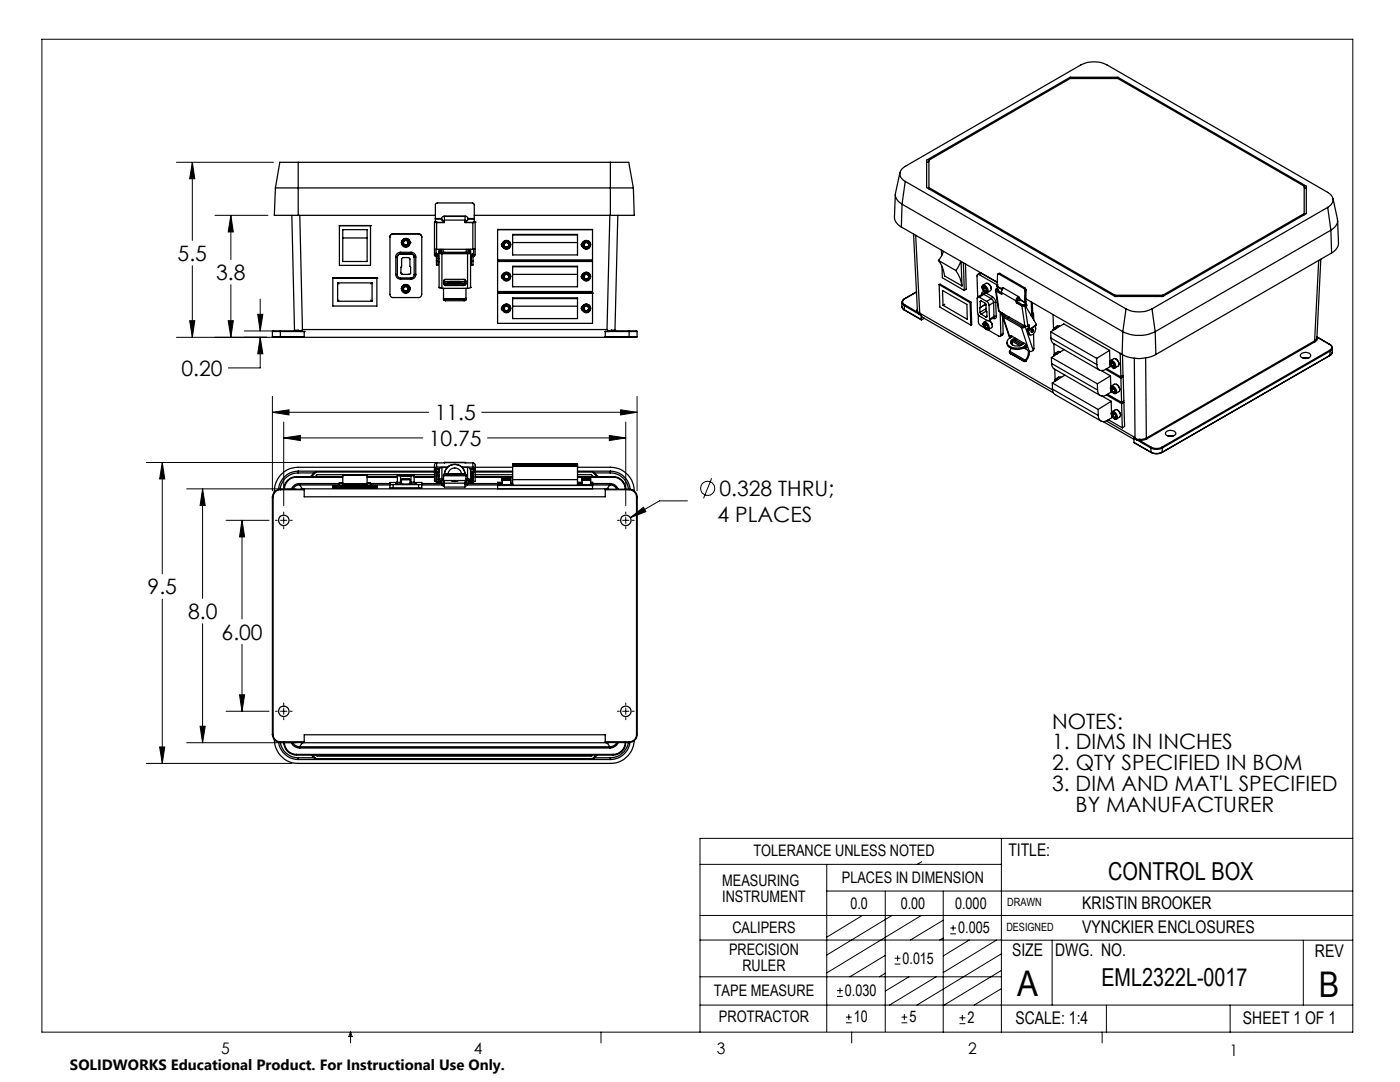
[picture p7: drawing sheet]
<svg xmlns="http://www.w3.org/2000/svg" width="279mm" height="216mm" viewBox="0 0 279 216" stroke-linecap="round" stroke-linejoin="round" font-family="sans-serif">
<g fill="none" stroke="#000" stroke-width=".2">
<path d="M8.4 7.8h261.6v198.2h-261.6zM35.2 32.4h19.4M38.4 32.4v15.6M38.4 32.4l.5 3.3h-1zM38.4 53v14.3M42.9 43h10.6M46.1 43v8.8M46.1 56.8v10.5M46.1 43l.5 3.3h-1.1zM51.9 59.7v6.3M35.2 67.3h19.5M37.9 64h1l-.5 3.3z"/>
<path d="M45.5 64h1.1l-.5 3.3zM48.8 66h5.9M51.4 62.7h1.1l-.6 3.3zM51.9 67.3v6.1h-6.3M51.9 67.3l.6 3.3h-1.1zM54.4 79.1v18.8M127.1 79.1v18.8M29.2 92.3h58.2M32.4 92.3v22.2M32.4 92.3l.5 3.3h-1zM37.3 97.5h21.8M40.4 97.5v21.9"/>
<path d="M40.4 97.5l.6 3.4h-1.1zM54.4 82.3h31.1M54.4 82.3l3.3-.5v1zM56.6 84.2v16.7M56.6 87.4h27.8M56.6 87.4l3.3-.5v1zM96.1 82.3h31M97.3 87.4h27.6M121.6 86.9l3.3 .5-3.3 .5zM123.9 81.8l3.2 .5-3.2 .5zM124.9 84.2v16.7M137.2 99.9h-5.6l-5.8 3.4"/>
<path d="M142 95.4l-1.6 4M32.4 119.6v32.7M45.1 103.8h8.6M48.3 103.8v19.7M48.3 103.8l.5 3.3h-1zM55 103.8h.4M56 103.8h1.3M56.6 102.2v.4M56.6 103.2v1.3M56.6 105.1v.4M57.9 103.8h.4M123.2 103.8h.4"/>
<path d="M124.2 103.8h1.3M124.9 102.2v.4M124.9 103.2v1.3M124.9 105.1v.4M125.8 103.3l2.6-2.1 .5 .9zM126.2 103.8h.4M40.4 124.5v23.7M47.8 138.6h1l-.5 3.3zM48.3 128.6v13.3M29.2 152.3h29M31.9 149h1l-.5 3.3zM37.3 148.2h21.8"/>
<path d="M39.9 144.9h1.1l-.6 3.3zM45.1 141.9h8.6M55 141.9h.4M56 141.9h1.3M56.6 140.3v.4M56.6 141.3v1.3M56.6 143.2v.4M57.9 141.9h.4M123.2 141.9h.4M124.2 141.9h1.3M124.9 140.3v.4M124.9 141.3v1.3"/>
<path d="M124.9 143.2v.4M126.2 141.9h.4M139.7 172.5h60.1M165 177.8h105M165 172.5v33.3M176.7 177.8v28M183.9 171.9l-.8 .6M188.2 177.8v28.2M199.8 167.3v38.7M270 167.3h-130.3v38.7M139.7 182.7h130.3M139.7 187.6h60.2"/>
<path d="M139.7 194.9h60.1M167 198.8h1.2M167 197.7h1.2M167.6 197.1v1.2M172.1 182.7l-7.1 4.3M176.7 194.2l-1.2 .7M176.7 190.6l-7.1 4.3M178 182.7l-13 7.9M178.5 192.4h1.2M178.5 191.2h1.2M179.1 190.6v1.2M181.4 194.9l-4.7 2.9"/>
<path d="M183.9 182.7l-18.9 11.4M186.8 194.9l-9.3 5.7M188.2 183.6l-6.5 4M188.2 187.2l-.7 .4M189.7 186.3h1.1M189.7 185.2h1.1M190.2 184.6v1.1M193.4 187.6l-5.2 3.1M198.9 187.6l-10.7 6.5M199.8 187.6h70.2M199.8 197.3l-5.4 3.3M199.8 193.6l-11.6 7.1"/>
<path d="M199.8 190.3l-16.8 10.3M210 187.6v13M260.1 187.6v13M70 206v2.1M70 206l.3 .8h-.7zM119.9 206v2.1M139.7 200.6h130.3M168.8 204.1h1.2M168.8 203h1.2M169.4 202.4v1.1M170 206v2.1M179.9 204.1h1.2"/>
<path d="M179.9 203h1.2M180.5 202.4v1.1M191.5 204.3h1.2M191.5 203.1h1.2M192.1 202.5v1.2M220 206v2.1M220.8 200.6v5.4M245.5 200.6v5.4"/>
<circle cx="141.2" cy="97.4" r="1.4"/>
</g>
<path d="M38.4 32.4l.5 3.3h-1zM37.9 64h1l-.5 3.3zM45.5 64h1.1l-.5 3.3zM46.1 43l.5 3.3h-1.1zM51.9 67.3l.6 3.3h-1.1zM51.4 62.7h1.1l-.6 3.3zM123.9 81.8l3.2 .5-3.2 .5zM54.4 82.3l3.3-.5v1zM56.6 87.4l3.3-.5v1zM121.6 86.9l3.3 .5-3.3 .5zM32.4 92.3l.5 3.3h-1zM31.9 149h1l-.5 3.3zM40.4 97.5l.6 3.4h-1.1zM39.9 144.9h1.1l-.6 3.3zM48.3 103.8l.5 3.3h-1zM47.8 138.6h1l-.5 3.3zM125.8 103.3l3.1-1.2-.5-.9z" fill="#000"/>
<g fill="none" stroke="#000" stroke-width=".25">
<path d="M213.6 15.7h9.5M213.6 15.7l-28.2 16.3v5.7M213.6 15.4l-28.7 16.6v5.4l37.6 21.8M213.6 15.4h9.5M213.6 15.4v.3M223.1 15.7l37.2 21.4v5.8M223.1 15.4l37.6 21.7v5.5l-28.6 16.6M223.1 15.4v.3M55 37.5l-.2 5.5h4.7M55 37.5h71.4M59.5 32.4h-3.7l-.8 5.1M59.5 32.4v10.6"/>
<path d="M59.5 32.4h62.3M121.8 32.4h3.7l.9 5.1M121.8 32.4v10.6M126.4 37.5l.2 5.5h-4.8M178.7 38.8l-.2 4.7 .4 1 1 .8M179.6 34.4l-.9 4.2a2.17 2.17 0 0 0 1.3 2.1M180.7 36.2a1.59 1.59 0 0 1-1.1-1.5 1.59 1.59 0 0 1 1.1-1.5l35-20.3a5.9 5.9 0 0 1 5.2 0l44.1 25.5a1.59 1.59 0 0 1 1 1.5 1.59 1.59 0 0 1-1 1.5M180.7 36.2l44 25.4M180.7 36.2l-.7 4.5M185.4 37.4l37.1 21.5M185.4 32.2l-.5 .3M260.3 37.4l.4 .2"/>
<path d="M266 39.6l.9 4.1a2.04 2.04 0 0 1-1.3 2.2M58.2 43l.6 22.9M59.5 43h27.4M59.8 43l.6 22.8M66.4 55.5h.1M66.4 55.5h8.8M66.4 55.5v5.6h8.8v-5.6M67.4 56.4h6.9M67.4 56.4v3.7M67.4 56.4l.2 .3M67.6 59.9l-.2 .2M67.7 45h.1"/>
<path d="M67.7 45h6.2M67.7 45v8h6.2v-8M68.4 47.5v-1.7h4.9v1.7M68.4 47.5v4.7h4.9v-4.7M68.4 47.5h4.9M73.9 45h.1M74 59.9l.3 .2M74.3 56.4v3.7M74.3 56.4l-.3 .3M75.2 55.5h.1M78.5 46.6a.66 .66 0 0 0-.7 .7v11.4a.6 .6 0 0 0 .7 .7h5a.66 .66 0 0 0 .7-.7v-11.4l-.1-.4-.6-.3M78.5 46.7a.6 .6 0 0 0-.7 .6"/>
<path d="M78.5 46.6h5M78.5 46.6v.1M79 51.3h.3M79 54.8h.3M79 54.8a.91 .91 0 0 0 .9 .9M79 51.3v3.5M79.3 51.3v3.5a.6 .6 0 0 0 .6 .7M79.9 50.7a.6 .6 0 0 0-.6 .6M79.9 50.3a.91 .91 0 0 0-.9 1M79.9 50.3v.4M79.9 55.5v.2M79.9 50.3h2.1"/>
<path d="M79.9 50.7h2.1M79.9 50.7h.1M79.9 55.5h2.1M79.9 55.7h2.1M80.1 48.4h.1M80.1 48.4a.86 .86 0 0 1 .9-.8 .86 .86 0 0 1 .8 .8M80.1 57.6a.86 .86 0 0 1 .9-.8 .86 .86 0 0 1 .8 .8M80.1 57.6h.1M80.3 54.8l-.3-.2v-1.3l.2-.2v-1.5l.2-.2h1.2l.2 .2 .2 3-.4 .2M80.3 54.8h1.3M80.3 54.7v.1M80.5 48.2v.5"/>
<path d="M80.5 48.7l.5 .3M80.5 57.4v.5M80.5 57.9l.5 .3M80.5 57.9l.5 .2M81 47.9l.4 .3M81 47.9l-.5 .3M81 49h.1M81 57.1l.4 .3M81 57.1l-.5 .3M81 58.1v.1M81.4 48.2v.5M81.4 48.7l-.4 .3"/>
<path d="M81.4 57.4v.5M81.4 57.9l-.4 .3M81.4 57.9l-.4 .2M81.6 54.7v.1M81.8 48.4h.1M81.8 57.6h.1M82 50.7a.6 .6 0 0 1 .7 .6M82 50.3a.91 .91 0 0 1 1 1M82 50.3v.4M82 55.5v.2M82 50.7h.1M82.7 51.3v3.5a.6 .6 0 0 1-.7 .7"/>
<path d="M82.7 51.3h.3M83 54.8h-.3M83 54.8a.91 .91 0 0 1-1 .9M83 51.3v3.5M83.5 46.7a.66 .66 0 0 1 .7 .6M83.5 46.6v.1M86.7 44.3l.4 .1M86.7 44.3h.1M86.7 49.7h.4M86.7 44.3v6.7l.4 .2M86.7 44.3h.3M86.9 43.6v.1"/>
<path d="M86.9 43.6v-2.8l.3-.3h7.1l.4 .4v2.7M86.9 43.6h1.2M86.9 43.7h1.2M86.9 43.7v.6M87 44.3h.1M87 44.3l1.7 .1M87 49.7l.1 1.2M87 50.5l.1 .1M87.1 50.9h.1M87.1 50.6v.3M87.1 50.6h.1M87.1 50.9l.3 .3"/>
<path d="M87.1 51.2h.1M87.1 50.6l.3 .2v1.3M87.1 52.1v.8h.3v-.8M87.1 51.2v.9M87.1 52.1h.3M87.1 44.4v5.3M87.1 49.7h7.3M87.4 51.6h.2M87.4 52.2h.2M87.6 50.5l.6 .1M87.6 57.4l.6 .1M87.6 57.4h.1"/>
<path d="M87.6 49.7v.4M87.6 50.1v7.3M87.6 50.4h.3M87.6 50.1h.3M87.9 50.1v.4l.2 .1h5.3l.2-.1v-.4M87.9 49.7v.4M87.9 50.3h.2M88.1 49.7v.9M88.1 43.6l.4-.5h4.5l.4 .5M88.1 43.6l.2 .4 .3 .1M88.1 43.7l.3 .4 .2 .1M88.1 43.6v.1"/>
<path d="M88.2 50.6h5.1M88.2 57.5h5.1M88.2 50.6v6.9M88.4 49.7v.9M88.4 50.3h4.7M88.5 57.5v2.3l.4 .2M88.5 56.5l.2 .3 .2 .1M88.6 44.1v.1M88.6 44.2h.1M88.6 44.1h.1M88.7 43.2v.7M88.7 56.2h4.1"/>
<path d="M88.7 56.2v.4h.6h3.5v-.4M88.7 55.8v.4M88.7 43.9h4.1M88.7 43.9v.5h-1.6M88.7 50.3v.3M88.9 59.7l-.4-.1h4.5l-.4 .1M88.9 59.7v.3M88.9 59.7h3.7M88.9 57l-.4-.3v-.6l.3-.4h3.9l.3 .4v.6l-.4 .3M88.9 57h3.7M88.9 56.9v.1M88.9 56.9h3.7"/>
<path d="M89.4 56.2h2.7zM92.6 56.9v.1M92.6 59.7v.3M92.8 43.2v.7M92.8 55.8v.4M92.8 43.9v.5h1.6M92.8 50.3v.3M92.8 44.2h.1M92.8 44.1h.1M92.9 44.1v.1M93 57.5v2.4l-.4 .1M93 56.5l-.1 .3-.3 .1"/>
<path d="M93.1 49.7v.9M93.3 50.6v6.9M93.4 49.7v.9M93.4 43.6l-.2 .4-.3 .1M93.4 43.7l-.2 .4-.3 .1M93.4 50.3h.2M93.4 43.6h1.3M93.4 43.7h1.3M93.4 43.6v.1M93.6 49.7v.4M93.6 50.4h.3M93.6 50.1h.3"/>
<path d="M93.9 57.4h.1M93.9 57.4l-.6 .1M93.9 50.5l-.6 .1M93.9 49.7v.4M93.9 51.6h.2M93.9 52.2h.2M93.9 50.1v7.3M94.1 52.1v.8h.3v-.8M94.1 52.1h.3M94.4 44.4v5.3M94.4 51.2h.1M94.4 50.9l-.3 .3"/>
<path d="M94.4 50.6l-.3 .2v1.3M94.4 50.9h.1M94.4 50.6v.3M94.4 51.2v.9M94.4 50.6h.1M94.5 44.3l-1.7 .1M94.5 44.3h.1M94.5 49.7l-.1 1.2M94.5 50.5l-.1 .1M94.5 44.3h.3M94.7 43.6v.1M94.7 43h27.1"/>
<path d="M94.7 43.7v.6M94.8 44.3h.1M94.8 44.3l-.4 .1M94.8 49.7h-.4M94.8 44.3v6.6l-.4 .3M99.3 58.5h.1M99.3 45.8h19v6.1h-19zM99.3 52.1h19v6.1h-19zM99.3 58.5v6h19v-6M99.3 52.2h19M99.3 58.5h19M100.1 48.8h.1"/>
<path d="M100.1 48.8l.2 .4M100.1 55.2h.1M100.1 55.2l.2 .4M100.1 55.2l.2 .3M100.2 55.2a.85 .85 0 0 1 .9-.9 .85 .85 0 0 1 .8 .9M100.2 48.8a.85 .85 0 0 1 .9-.8 .85 .85 0 0 1 .8 .8M100.2 48.8v.1M100.3 48.4l-.2 .4M100.3 54.8l-.2 .4M100.6 55v.5M100.6 55.5l.5 .2M100.6 48.6v.5"/>
<path d="M100.6 49.1l.5 .3M101.1 54.7l-.5 .3M101.1 54.7l.4 .3M101.1 48.4l-.5 .2M101.1 48.4l.4 .2M101.1 49.4h.1M101.1 55.7h.1M101.5 55v.5M101.5 55.5l-.4 .2M101.5 48.6v.5M101.5 49.1l-.4 .3M101.9 48.8v.1"/>
<path d="M102.3 48.4v2.5h13v-2.5M102.3 54.8v2.4h13v-2.4M102.3 59.6h13M102.3 46.9h13M102.3 48.4v-1.6h13v1.6M102.3 54.8v-1.7h13v1.7M102.3 48.4h13M102.3 54.8h13M102.3 53.2h13M116 48.8l.2 .4M116 48.8h.1M116 55.2l.2 .4"/>
<path d="M116 55.2h.1M116 55.2l.2 .3M116.2 55.2a.85 .85 0 0 1 .8-.9 .85 .85 0 0 1 .9 .9M116.2 48.8a.85 .85 0 0 1 .8-.8 .85 .85 0 0 1 .9 .8M116.2 48.8v.1M116.3 48.4l-.3 .4M116.3 54.8l-.3 .4M116.6 55v.5M116.6 55.5l.4 .2M116.6 48.6v.5M116.6 49.1l.4 .3M117 54.7l-.4 .3"/>
<path d="M117 54.7l.5 .3M117 48.4l-.4 .2M117 48.4l.5 .2M117 49.4h.1M117 55.7h.1M117.5 55v.5M117.5 55.5l-.5 .2M117.5 48.6v.5M117.5 49.1l-.5 .3M117.9 48.8v.1M118.3 58.5h.1M121.7 43l-.6 22.8"/>
<path d="M123.3 43l-.6 22.9M179.9 45.3l19.1 11-3.1-1.8M180 40.7l44.1 25.5M180 40.7l-.1 4.6M180.5 59.6l-.4 .4-.1 .3M180.5 59.6h.1M180.6 59.6a.64 .64 0 0 0-.5 .6 .64 .64 0 0 0 .5 .6M182.3 46.7l.8 15.4M182.7 47l.9 15.5M182.9 58.2l-2.4 1.4M182.9 58.3l-2.3 1.3M187.3 52a6.1 6.1 0 0 1 1.2 3.1l3.5 1.9"/>
<path d="M187.3 52l3.4 2M187.4 56.8l6.2 3.6M187.4 56.8l.2-.1 6.2 3.6M187.4 56.8l.2 4.5 6.1 3.6M187.9 49.9v1.1M188 53.2l.1 2.2 4.3 2.6M188.1 58l4.9 2.7v3l-4.8-2.8zM188.3 50.2l-.3 .8-.7 1M190.7 54a6.3 6.3 0 0 1 1.3 3M191.7 52.1l-1 1.9M191.8 52.2l.2 4.8M192.3 52.5l.1 5.5"/>
<path d="M192.7 52.7l.1 5-.4 .3M195.4 54.8a.27 .27 0 0 0-.3 0 .27 .27 0 0 0-.1 .3l.1 4.2 .9-.6M195.4 54.8l3.6 2.1M195.4 59.3a.25 .25 0 0 0-.3 0 .25 .25 0 0 0-.1 .2l.1 3 .4 .6 1.5 .9a.28 .28 0 0 0 .3 0 .28 .28 0 0 0 .2-.3M195.4 59.3l1.5 .8M195.9 54.5h-.3l-.5 .3M195.9 54.5l-.5 .3M195.9 58.7h.1M195.9 58.7v.1M196 57.4l.1-.4a.91 .91 0 0 1 1.1 1l-.2 .4-.4-.1M196 58.7h.1M196 58.7h.4"/>
<path d="M196.1 57.1a.82 .82 0 0 1 .8 .4 .82 .82 0 0 1 0 .8 .94 .94 0 0 1-.8-1.2zM196.1 56.9l.7-.3a.99 .99 0 0 1 .9 1.4l-.7 .4M196.2 57.3h.3M196.2 57.3v.4M196.2 57.7l.3 .4M196.4 58.7l-1 .6M196.4 58.7l1.4 .9M196.5 57.3l.3 .3 .1 .5M196.6 58.3a.39 .39 0 0 0-.5 0 .39 .39 0 0 0-.2 .4M196.6 58.3l-.2 .4M196.6 58.3l1.4 .9M196.7 57.4l-.5 .3"/>
<path d="M196.9 58.1h-.4M196.9 58.1v-.2l-.4 .2M197.2 56.6l.5 .4 .1 .6M197.8 59.6l.5 .8M197.8 57.6h.1M197.8 59.6l-.9 .5M198 59.2a1.57 1.57 0 0 1 .7 1.2M198 59.2l-.2 .4M198.7 57.9l.7 4.2M198.8 58.1l.6 4M198.8 58.1l1.1 .6-.1-.4M199 57.2l.3 .9"/>
<path d="M199 57.1v.1M199 56.9h.1M199 57.1l.9 .5M199 57.2l.9 .5M199 57.8v.1M199 57.9l.8 .5M199.1 57.8l-.3-.1-.1 .3 .1 .1M199.1 57.8h-.1M199.1 57.8l.1 .2M199.4 54.7l-.3 .1-.1 2.3M199.4 54.7l4.9 2.8M199.6 54.6l-.5 .1"/>
<path d="M199.6 54.6l-.2 .1M199.6 54.6l4.9 2.8M199.8 58.3l3 1.7M199.9 57.6l.2-.2h.1l3.2 1.9 .2 .5M199.9 57.7l.1 .2M199.9 57.6v.1M200.1 57.5h.1M200.1 57.5l.1 .1M200.1 57.4v.1M200.3 57.5l-.2 .2-.3 .6M203 59.8l.3 .2M203.1 59.5l.5 .3"/>
<path d="M203.2 59.2l-.3 .3-.1 .5M203.4 59.3l-.4 .5 .1 .5M203.6 59.8l-.3 .2M203.6 59.8h.1M203.6 59.8l.9 .5M203.6 59.8v.1M203.6 59.9v.1h-.3M203.6 59.9l.9 .5M204.3 57.5l.2 .5M204.5 57.4l.3 .5M204.5 57.4l-.2 .1M204.5 58v2.3"/>
<path d="M204.7 59.6l19.2 11.1M204.8 57.9l-.3 .1M204.8 57.9l-.1 2.2M222.5 58.9h9.6M222.5 58.9v.3M222.5 59.2h9.6M232.1 58.9v.3M260.3 42.6l-28.2 16.3M263.2 52l-.8 16M263.6 51.7l-.8 15.7-.4 .6M265 41.4l-35.1 20.2M265 41.4l.6 4.5"/>
<path d="M265.6 45.9l-35.1 20.3M265.6 45.9l.1 4.6M265.7 50.5l-35 20.2M266.9 44l.2 4.7-.4 1-1 .8M54.4 66.1h1.6M54.4 67.2h1.6M54.4 67.2v.1h1.6M54.4 66.1v1.1M56 66v.1M56 66h-1.6v.1M56 67.2v.1M56 67.3h69.6"/>
<path d="M56 66.1h4.7M56 66h3.4M56 67.2h4.7M56 66.1v1.1M58.8 65.9h.7M58.8 65.9l-.1 .1M59.4 66l.6 .1M59.5 65.9l.5 .2M59.5 65.9l-.1 .1M60 66.1h.1M60.4 65.8l-.4 .3M60.4 65.8h60.7"/>
<path d="M60.7 66.1h.1M60.7 67.2v.1M60.7 66.1v1.1M67.4 60.1h6.9M88.9 60h3.7M100.1 61.5h.1M100.1 61.5l.2 .4M100.2 61.6a.85 .85 0 0 1 .9-.9 .85 .85 0 0 1 .8 .9M100.3 61.1l-.2 .4M100.6 61.3v.5M100.6 61.8l.5 .3M101.1 61.1l-.5 .2"/>
<path d="M101.1 61.1l.4 .2M101.1 62.1h.1M101.5 61.3v.5M101.5 61.8l-.4 .3M102.3 61.1v2.5h13v-2.5M102.3 61.1v-1.7h13v1.7M102.3 61.1h13M116 61.5l.2 .4M116 61.5h.1M116.2 61.6a.85 .85 0 0 1 .8-.9 .85 .85 0 0 1 .9 .9M116.3 61.1l-.3 .4M116.6 61.3v.5"/>
<path d="M116.6 61.8l.4 .3M117 61.1l-.4 .2M117 61.1l.5 .2M117 62.1h.1M117.5 61.3v.5M117.5 61.8l-.5 .3M120.8 66.1h.1M120.8 67.2v.1M120.8 66.1h4.8M120.8 67.2h4.8M120.8 66.1v1.1M121.1 65.8l.4 .3"/>
<path d="M121.5 66.1h.1M122.1 65.9h.6M122.1 65.9l-.6 .2M122.1 65.9v.1M122.1 66l-.6 .1M122.1 66h3.5M122.7 65.9l.2 .1M125.6 66v.1M125.6 66.1h1.5M125.6 67.2h1.5M125.6 66h1.5v.1M125.6 67.2v.1"/>
<path d="M125.6 66.1v1.1M127.1 67.2v.1h-1.5M127.1 66.1v1.1M180 61.2l.2 .4 .3 .3M180.5 61.8v.1M180.5 61l-.5-.7v1l.5 .5M180.5 61.9l3.4 1.9M180.5 61l3.3 1.9M180.5 61.8l3.3 1.9M180.5 61v.8M180.6 60.8l-.1 .2M180.6 60.8l2.4 1.4"/>
<path d="M183 62.2l.3 .4M183.1 61.7l-.1 .5M183.1 62.1l.2 .5M183.1 62.1l-.1 .1M183.3 62.6h.1M183.3 62.6l.5 .3M183.6 62.5l-.3 .1M183.6 62.5l26.4 15.3M183.8 62.9l.3 .4 26.1 15.1M183.8 62.9h.1M183.8 62.9v.8M184.5 63.5l-.6 .3-.1-.1"/>
<path d="M188.6 60.7l-.4 .2M193.6 60.4l.1 4.5M193.8 60.3l-.2 .1M193.8 60.3l.1 4.5-.2 .1M195.2 62.7l.1 1.9 .4 .4 .8 .4M195.5 61.4l.1 .9M195.6 62.3l.2 .4M195.6 60.2l.1 1.1M195.7 61.3l-.2 .1M195.7 61.3l1-.6-1.2 .7M195.8 60.1l-.2 .1M195.8 60.1l.8 .4 .2 .2 .2 2.4"/>
<path d="M195.8 62.7l.9 .6M196.2 64.7v-.2a.65 .65 0 0 1 .7-.1 .65 .65 0 0 1 .4 .5l.1 .3a.39 .39 0 0 1-.1 .5 .39 .39 0 0 1-.5 0M196.3 64.5a.81 .81 0 0 1 .8 .4 .81 .81 0 0 1 0 .9 .98 .98 0 0 1-.8-1.3zM196.4 64.7v.4M196.4 65.1l.3 .4M196.7 64.7h-.3M196.7 65.5h.4M196.7 64.7a.69 .69 0 0 1 .4 .8M196.8 61.6l-1.2 .7M196.9 62.1l-1.1 .6M196.9 64.8l-.5 .3M196.9 60.1l.4 .5 .1 .3"/>
<path d="M197 63.1v.2h-.3M197 63.1l-.3 .2M197 63.9l-.6 .4M197.1 65.2v.3M197.1 65.3l-.4 .2M197.1 65.8l2.2 1.3a.25 .25 0 0 0 .3 0 .25 .25 0 0 0 .1-.3M197.4 60.9l.1 2.8M197.4 64h.1M197.4 64a1.08 1.08 0 0 1 .5 1.4l-.6 .4M197.4 64l.5 .4 .1 .6M198.2 63.5h.1M198.3 63.4h.1"/>
<path d="M198.3 63.4l-1 .6M198.3 60.4h.4M198.3 60.4l-.9 .5M198.3 60.4l.1 2.7M198.4 63.1h.4M198.4 63.1l-.1 .3M198.4 63.1l-.9 .6M198.7 60.4l.1 2.7M198.8 63.1a.41 .41 0 0 1-.2 .5 .41 .41 0 0 1-.4-.1M199.4 62.1l5.1 3M199.6 62.2l.1 4.6M199.7 62.3l.1 .3 .3 .2"/>
<path d="M200 62.4v.1M200 62.5v.1M200 63l1.5 4.5M200 62.6h.1M200.1 62.6v.1M200.1 62.5h-.1M200.1 63.2l.1 3.3M200.1 62.5l-.1 .1M200.2 62.5l-.1 .1M200.2 63.5l.1 .2M200.2 66.5l-.1 .3-.5 .3M200.2 63.5h.1"/>
<path d="M200.2 63.3l3.6 2M200.2 66.5l-.5 .3M200.2 63.3l1.4 4.1M200.2 62.6a.39 .39 0 0 0 0 .7M200.4 62.8v.2l3.7 2.2 .3-.2M200.4 62.8l.1 .3M200.4 62.7v.1M201 68.3a1.3 1.3 0 0 0 1.4 1.4h.7l1.4-.3M201.3 63.2l-.1 .3M201.5 70.1l.1 .3 2.6 1.6M201.5 70.1l3.1 1.8M201.5 70.4l.2 .2"/>
<path d="M201.6 67.4a.94 .94 0 0 0-.6 1 .94 .94 0 0 0 .7 .8 3.2 3.2 0 0 0 2.8-.1M201.6 70.5l.1 .1M201.7 67.1v-.1h.2l2.7 1.7 .4 .6-.2 .1M201.7 67.1l.1 .2M201.7 70.6l2.6 1.5M201.8 69.5l-.3 .6M201.8 67l-.1 .1M201.9 68.1h.1M202 67.1v.1M202 68.1v.7M202 68.1l1.6 .9M202 67.1l-.4 .3"/>
<path d="M202.2 67.9l1.7 1M202.5 67.8l1.7 .9M202.6 67.5l-.2 .1a.69 .69 0 0 0-.7 .6 .69 .69 0 0 0 .6 .7 1.67 1.67 0 0 0 2-.5M202.8 60v.4M202.8 60.4l1.1 .7M203 67.7l-.9 .2-.4 .5M203.1 60.3l1.1 .6 .4 .1M203.1 60.3l-.3 .1M203.8 65.3l1.6 4.8M203.9 61.1l.6 4M204.2 72l.1 .1M204.3 69.4l.9 .5"/>
<path d="M204.5 60.3v.1M204.5 69.1v.3M204.5 60.4l.2 .7M204.5 61l-.6 .1M204.5 61l.6 4M204.6 65.2l-.4 .2-.4-.1M204.6 61h-.1M204.6 61l2.2 3.7M204.6 65.2l1.6 4.7M204.6 69.3l.2 .1M204.6 71.9l-.4 .1M204.7 61.1h.1"/>
<path d="M204.7 60.1v.1M204.7 65.1l-.1 .1M204.7 71.8l.1 .2M204.7 71.8l-.1 .1M204.7 60.2l.2 .7M204.8 72l-.2 .1h-.3M204.8 68.9l-.3 .2M204.9 69.1l-.4 .3M204.9 60.9l-.2 .3M204.9 60.9l-.2 .2M204.9 69.2l-.1 .2M205.1 65l-.6 .1"/>
<path d="M205.1 66.4l.4 .4M205.1 65l.3-.2 .1 .9M205.1 66.4l.3 .1M205.2 69.9a2.33 2.33 0 0 1-.5 1.9M205.2 65l.1 .6M205.2 69.9l.2 .2M205.2 65.6h-.2l.1 .8M205.2 65.6h.1M205.2 65.9h.1M205.2 65.4l-.1 .2M205.2 65.9l.2 .6M205.3 65.6h-.1"/>
<path d="M205.5 70.1l-.1 .7-.6 1.2M205.5 65.7v.2h-.2M205.8 60.3l.1 2.2M205.9 62.5v.3M205.9 62.8l-.2 .1M205.9 65.8l.2-.1a.26 .26 0 0 1 .1 .4 .26 .26 0 0 1-.4 0zM206 65.8l.1-.1a.26 .26 0 0 1 .1 .4 .26 .26 0 0 1-.4 .1zM206 60.4l.1 2M206.1 62.4a.26 .26 0 0 1 .2 .3 .26 .26 0 0 1-.2 .2M206.1 62.4l-.2 .1M206.1 62.9l-.3 .2M206.1 62.9v.6"/>
<path d="M206.2 69.9l-.4 .2h-.4M206.3 66.6v3.1l-.1 .2M206.3 62.7v1.2M206.6 65a1.28 1.28 0 0 1-1.1 1.8l-.1-.3M206.8 64.7l-1.3 1.2M206.8 64.7l-1.3 1M209.7 66.2l2.6-1.6 9.1 5.3M209.7 66.2l9.2 5.3M209.7 66.2v1.3M209.7 67.5l.2 .6 .3 .4 9.2 5.3M209.7 67.5l9.2 5.2M209.8 71.3l9.2 5.3"/>
<path d="M209.8 71.3l.1 1.2M209.9 72.5l.1 .7 .3 .4 9.3 5.3M209.9 72.5l9.1 5.3M210 76.4l9.1 5.3M210 76.4v1.2M210 77.6l.1 .6 .5 .5 9.1 5.3M210 77.6l9.2 5.3M210.1 62.8l.2 2.8M210.3 68.6l.1 2.1M210.5 73.7l.1 2.1M210.8 65.5l-.4-.1-.2 .5 .2-.4 .3 .1M211 70.6l-.5-.1-.1 .5v-.3h.5"/>
<path d="M211.1 75.7l-.4-.1-.2 .5 .2-.4 .3 .1M211.4 65.1h.1M211.4 65.1h-.4l-.6 .3M211.5 70.2l-.3-.1-.7 .5M211.7 75.3h.1l-.5-.1-.6 .4M212.4 69.7l-2.6 1.6M212.5 74.9l-2.5 1.5M218.9 71.5v1.2M218.9 72.7a1.08 1.08 0 0 0 .6 1.2 1.08 1.08 0 0 0 1.2-.2l.8-.5v-.5M219 76.6v1.2M219 77.8a1.09 1.09 0 0 0 .6 1.2 1.09 1.09 0 0 0 1.3-.3l.8-.5v-.4M219.8 73.9l1.8 1.1"/>
<path d="M219.9 79l1.9 1.1M220.7 73.7l3 1.8M220.8 78.8l3 1.7M220.9 73.6l2.8 1.6M221.1 78.7l2.7 1.6M221.4 69.9l.1 2.2M221.4 69.9l-2.5 1.6M221.5 72.4v-.3a.65 .65 0 0 1 .7-.1 .65 .65 0 0 1 .4 .6v.7l-.1 .1-.4-.1M221.5 72.1a.81 .81 0 0 1 .9 .4 .81 .81 0 0 1-.1 .9 .99 .99 0 0 1-.8-1.3zM221.6 77.5a.44 .44 0 0 1 .3-.5 .44 .44 0 0 1 .6 .3 .7 .7 0 0 1 .4 .6 .7 .7 0 0 1-.4 .7l-.3-.1M221.6 72l.7-.4a.99 .99 0 0 1 .9 1.4l-.7 .4M221.6 75l.1 2.2"/>
<path d="M221.6 75l-2.6 1.6M221.7 72.4a.57 .57 0 0 1 .6 .7M221.7 72.4v.3M221.7 72.7l.3 .5M221.7 77.2a.81 .81 0 0 1 .8 .4 .81 .81 0 0 1 0 .9 .94 .94 0 0 1-.8-1.3zM221.8 77l.6-.3a1.03 1.03 0 0 1 .9 1.4l-.6 .4M221.8 77.4l.1 .5M221.9 77.9l.3 .3M222 72.3l-.3 .1M222.1 77.4l.4 .5v.3M222.1 77.4h-.3M222.2 72.5l-.5 .2"/>
<path d="M222.3 73.1l-.3 .1M222.3 77.6l-.4 .3M222.4 72.9l-.1 .2M222.4 72.9l-.4 .3M222.5 78.2h-.3M222.5 78v.2M222.5 78l-.3 .2M222.6 71.6a1.34 1.34 0 0 1 .7 1.1M222.8 76.7l.5 .5 .1 .5M223.4 77.7v.1M223.6 70.5l.1 4.7M223.7 75.5l.1 4.8"/>
<path d="M223.9 75l.3 .2M223.9 70.7a7.4 7.4 0 0 0 6.8 0M224 70.8l.1 4.1-.4 .3M224.1 66.2a7.4 7.4 0 0 0 6.4 0M224.1 66.2l-.2 4.5M224.2 75.2l.1 4.8-.5 .3M224.2 75.2l-.5 .3M224.7 61.6a5.9 5.9 0 0 0 5.2 0M224.7 61.6l-.6 4.6M226.4 71.5l.1 15.8M228.6 71.4l.2 16M229.9 61.6l.6 4.6"/>
<path d="M230.5 66.2l.2 4.5M259.6 70.6a1.26 1.26 0 0 1 2 .3 1.2 1.2 0 0 1-2.1 0zM260 71.4h1.1M262.4 68v.2M262.4 68l-33.6 19.4M262.4 68.2l-33.5 19.4M262.8 67.3h.1zM262.8 67.2l2.6 1.5M262.9 67.3l-.1 .6-.4 .3M265.3 69.9l.1 .2M265.3 69.9l-33.5 19.4M265.4 68.7a.71 .71 0 0 1 .5 .7 .71 .71 0 0 1-.5 .7"/>
<path d="M265.4 68.7h-.1a.62 .62 0 0 1 .5 .6 .62 .62 0 0 1-.5 .6M265.4 70.9l-33.5 19.4M265.4 70.1l-33.4 19.3M265.4 70.1v.8M265.9 70.2l-.2 .5-.3 .2M265.9 70.2l-.1 .4-.4 .3M265.9 69.4v.8M54.4 99.2h.1M54.4 99.2v47.4M54.5 99.2v47.4M56 97.7a1.51 1.51 0 0 0-1.5 1.5M56 97.6a1.57 1.57 0 0 0-1.6 1.6"/>
<path d="M56 97.6v.1M56 97.6h4.7v.1M56 97.7h4.7M59.2 95.2a2.39 2.39 0 0 0-2.4 2.4M59.2 95.1a2.57 2.57 0 0 0-2.6 2.5M59.2 95.1v.1M59.2 95.1h9.2M59.2 95.2h9.2M59.5 94a4 4 0 0 0-3.9 3.6M59.5 94.4a3.6 3.6 0 0 0-3.6 3.2M59.5 94v.4M59.5 94.4h3.2"/>
<path d="M59.5 94h27.2M59.8 96.5v.3M59.8 96.8l-.9 .2-.5 .6M59.8 96.5a1.76 1.76 0 0 0-1.7 1.1M59.8 96.8l.6 .7M59.8 96.8h7.9M59.8 96.5h7.9M60.4 97.5l-.4 .1M60.4 97.5h60.7M60.7 97.7v1.4h60.1v-1.4M62.7 94.4l-.8 .7M63.1 94.2h23.6"/>
<path d="M63.1 94.2l-.4 .2M63.1 94.2l-.9 .9M66.4 96.9h8.8v.5h-8.8zM66.4 97.2h8.8M67.4 97v.1M67.4 97h6.9M67.4 97l.1 .1M67.7 96.6h6.2M68.4 96.6v-1.8h4.9v1.8M68.4 96.3h-.7v.6M73.3 96.3h.6v.6M73.3 95.1h6"/>
<path d="M73.3 95.2h6M73.9 96.8h3.9M73.9 96.5h3.9M74.3 97v.1M74.3 97l-.2 .1M77.8 96.7h.7M78.5 96.7v.6M78.5 96.7h5M78.5 97.3h5M79 96.6h.9M79 96.4v.2M79.3 96.3h-1.5v1h.7"/>
<path d="M79.3 96.1l-.3 .3zM79.3 96.2l-.3 .4M79.3 96.2h.6M79.3 95h.6M79.3 96.2v-1.4h.6h2.8v1.4M79.9 96.2v.4M79.9 95v1.2M79.9 95h2.1M79.9 96.2h.2M79.9 96.6h.2M80.1 95.7h.1M80.1 95.7h1.7"/>
<path d="M80.1 96.6h1.7M80.1 95.7v.9M80.2 94.9h-.2h.3M80.2 95.6l-.1 .1M80.5 95.6h.1M80.5 94.8h-.3v.1M80.5 94.8h1M80.5 94.8v.1M80.5 95.6h-.3M80.5 95.6h.5M81 95.6h.4M81 95.6h-.5"/>
<path d="M81 95.6h.1M81.4 95.6h.1M81.5 95.6h.2h-1.5M81.5 94.8h.3v.1M81.5 94.8v.1M81.7 95.6l.1 .1M81.8 94.9h.2h-.4M81.8 95.7v.9M81.8 96.2h.2M81.8 96.6h.2M82 96.6h1M82 96.2v.4"/>
<path d="M82 96.2h.7M82 95h.7M82 95v1.2M82.7 96.1l.3 .3zM82.7 96.2l.3 .4M82.7 95.1h4M82.7 95.2h4M82.7 96.3h1.5v1h-.7M83 96.4v.2M83.5 96.7v.6M84.2 96.7h-.7M84.2 96.8h4"/>
<path d="M84.2 96.5h3.9M86.7 94.2h.4M86.7 93.2h-27.2a4.7 4.7 0 0 0-4.7 4.9M86.7 93.9h.3M86.7 94.7h-23.4l-.4 .4M87 93.6h.3M87 94h.6M87.1 94.2v1.9M87.1 94.2h.1M87.1 96.1h.1M87.1 94.3h.3v1.9h-.3zM87.1 92.4h-.2l-.2 .3v3.3l.4 .1"/>
<path d="M87.1 93.2l-.3 .1-.1 .4M87.1 92.4v.8M87.1 93.2h2.3M87.3 93.6h.4M87.3 93.5v.1M87.4 94.2v.1M87.4 95h.2M87.4 95.6h.2M87.4 94.2h.2M87.4 94.7h.2M87.7 93.5l-.7 .1v.6h.4M88.1 95.8v.6a.6 .6 0 0 0 .6 .6"/>
<path d="M88.2 95.5l-.3 .1-.3 .3v.1h.3M88.2 93.3a.54 .54 0 0 0-.6 .5v2.5h.3v-.3M88.2 93.3v2.2M88.2 95.5h.3M88.2 93.3h1.1M88.4 95.8v.7l.3 .2M88.4 96.4l.3 .3M88.5 96.5h.2M88.5 95.8h-.4l-.2 .2M88.7 92.3h.1M88.7 94.5a2.07 2.07 0 0 1 2.1-1.8 2.07 2.07 0 0 1 2 1.8M88.7 96.4v.8h4.1v-.8"/>
<path d="M88.7 92.3l-1.6 .1M88.7 95.9v.5M88.7 92.3h4.1M88.7 96.4h4.1M88.9 94.5h-.1a.68 .68 0 0 0-.3 1v.4h4.5v-.6a.49 .49 0 0 0-.3-.8h-.1M88.9 94.7l-.4 .2h4.5l-.4-.2M88.9 94.5v.2M88.9 94.7h3.7M88.9 94.5h3.7M89.4 94.5a1.36 1.36 0 0 1 1.4-1.1 1.36 1.36 0 0 1 1.3 1.1M90.1 95.9l.5 .2 .8-.2-.5 .2-.8-.2M92.2 93.2h2.2"/>
<path d="M92.3 93.3h1M92.6 94.5v.2M92.8 92.3h.1M92.8 92.3l1.6 .1M92.8 95.9v.5M92.8 96.5h.3M93 95.8h.4l.2 .2M93 95.5h.3M93.1 95.8v.8l-.3 .1M93.1 96.4l-.3 .3M93.3 95.5a.55 .55 0 0 1 .6 .5h-.3M93.3 93.3a.55 .55 0 0 1 .6 .5v2.5h-.3v-.3"/>
<path d="M93.3 93.3v2.2M93.3 96.8h6M93.4 95.8v.6a.55 .55 0 0 1-.6 .6M93.4 96.5h5.9M93.8 93.5l.7 .1v.6h-.4M93.8 93.6h.5M93.9 95h.2M93.9 95.6h.2M93.9 94.2h.2M93.9 94.7h.2M93.9 94h.6M94.1 94.3h.3v1.9h-.3z"/>
<path d="M94.1 94.2v.1M94.3 93.6h.2M94.3 93.5v.1M94.4 92.4l.4 .3v3.3l-.4 .1M94.4 93.2l.2 .1 .2 .4M94.4 92.4v.8M94.4 94.2h.1M94.4 96.1h.1M94.4 94.2v1.9M94.5 93.9h.3M94.8 94.2h-.4M94.8 94.2h7.5"/>
<path d="M94.8 94.7h7.5M94.8 93.2h7.5M94.8 94h7.5M94.8 95.1h7.5M94.8 95.2h7.5M99.3 96.4h.1M99.3 96.7h.1M99.3 96.4h.9M99.3 96.9h19M99.3 96.7h.9M100.1 96.3h.1M100.1 96.8h.2"/>
<path d="M100.1 96.8h.1M100.1 96.8h.3M100.1 96.6h.1zM100.1 96.6h.1M100.2 96.3h-.1M100.2 95.6h.1M100.2 95.4h.1M100.2 95.4h1.7M100.2 95.8h.1M100.2 96.7h1.7M100.2 95.4v1.3M100.2 96.2h-.9v1.3h19v-1.3h-.4"/>
<path d="M100.2 96.7l.1 .1M100.3 95.5h1.5h-.2M100.3 95.5h.3M100.3 95.3h1.5h-.2M100.3 95.3h.3M100.3 95.5l-.1 .1M100.3 95.3l-.1 .1M100.3 95.7l-.1 .1M100.6 95.3h.1M100.6 95.7h-.3M100.6 95.3h.5M101.1 95.5h.5h-.5"/>
<path d="M101.1 95.5h-.6h.6M101.1 95.3h.4M101.1 95.7h.5h-.5M101.1 95.7h-.6h.6M101.1 95.3h.1M101.1 95.5h.1M101.1 95.7h.1M101.5 95.3h-.4M101.5 95.3h.1M101.6 95.7h.2h-1.5M101.8 95.5l.1 .1h-1.7M101.8 95.7l.1 .1h-1.7"/>
<path d="M101.8 95.3l.1 .1M101.9 96.7l-1.6 .1M101.9 95.4v1.3M101.9 96.2h.4M101.9 96.4h.4M101.9 96.7h.4M102.3 92.6v.2M102.3 93.1v2.6M102.3 92.9v.1M102.3 92.6h13M102.3 92.8v.1M102.3 93v.1"/>
<path d="M102.3 95.7v1.1h13v-1.1M102.3 93h13M102.3 95.7h13M102.3 92.9h13M102.3 92.8h13M115.3 92.6v.2M115.3 93.2h6.5a4.8 4.8 0 0 1 4.8 4.8M115.3 93.1v2.6M115.3 92.9v.1M115.3 92.8v.1M115.3 93v.1M115.3 96.2h.9"/>
<path d="M115.3 94.2h3M115.3 94.7h2.7l.4 .4M115.3 96.4h.9M115.3 94h6.5M115.3 96.7h.9M115.3 95.1h7M115.3 95.2h7M116 96.3h.2M116 96.3h.1M116 96.8h.3M116 96.8h.2M116 96.8h.1"/>
<path d="M116 96.6h.2zM116 96.6h.1M116.2 96.3h-.2M116.2 95.6h.1M116.2 95.4h.1M116.2 95.4h1.7M116.2 95.8h.1M116.2 96.7h1.7M116.2 95.4v1.3M116.2 96.7v.1M116.2 96.8h1.6M116.3 95.5h1.5h-.3"/>
<path d="M116.3 95.5h.2M116.3 95.3h1.5h-.3M116.3 95.3h.2M116.3 95.5l-.1 .1M116.3 95.3l-.1 .1M116.3 95.7l-.1 .1M116.6 95.3h.1M116.5 95.7h-.2M116.6 95.3h.4M117 95.5h.5M117 95.5h-.5h.5M117 95.3h.5"/>
<path d="M117 95.7h.5M117 95.7h-.5h.5M117 95.3h.1M117 95.5h.1M117 95.7h.1M117.5 95.5h-.5M117.5 95.3h-.5M117.5 95.3h.1M117.5 95.7h.3h-1.5M117.5 95.7h-.5M117.8 95.5v.1h-1.6M117.8 95.7l.1 .1h-1.7"/>
<path d="M117.8 95.3l.1 .1M117.9 95.4v1.3M117.9 96.7l-.1 .1M117.9 96.4h.4M117.9 96.7h.4M118.3 96.4h.1M118.3 96.7h.1M118.3 94.2l.3 .2M118.3 94.2l.8 .9M118.3 96.8h3.4M118.3 96.5h3.4M118.6 94.4h3.2"/>
<path d="M118.6 94.4l.8 .7M120.8 97.7h4.8M121.1 97.5l.4 .1M121.7 96.5v.3M121.7 96.8l.9 .2 .5 .6M121.7 96.5a1.86 1.86 0 0 1 1.7 1.1M121.7 96.8l-.6 .7M121.8 94a4 4 0 0 1 4 3.6M121.8 94.4a3.6 3.6 0 0 1 3.6 3.2M121.8 94v.4M122.3 95.2a2.44 2.44 0 0 1 2.5 2.4M122.3 95.1v.1"/>
<path d="M122.3 95.1a2.51 2.51 0 0 1 2.6 2.5M125.6 97.7a1.51 1.51 0 0 1 1.4 1.5M125.6 97.6v.1M125.6 97.6a1.57 1.57 0 0 1 1.5 1.6M125.6 97.6h-4.8v.1M127 99.2h.1M127 99.2v47.4M127.1 99.2v47.4M219.1 81.7l.1 1.2M219.2 82.9a1.11 1.11 0 0 0 .6 1.1 1.11 1.11 0 0 0 1.3-.1l.8-.5v-.5M220.2 84.1l6.1 3.6M220.8 84l5.7 3.3"/>
<path d="M221.2 83.7l2.8 1.7M221.8 80.1v2.2M221.8 80.1l-2.7 1.6M221.8 82.6l.1-.4a.89 .89 0 0 1 1.1 1l-.2 .4-.4-.1M221.9 82.3a.82 .82 0 0 1 .8 .4 .82 .82 0 0 1-.1 .9 .94 .94 0 0 1-.7-1.3zM221.9 82.2l.7-.4a.99 .99 0 0 1 .8 1.4l-.6 .4M222 82.5h.3M222 82.5v.4M222 82.9l.3 .4M222.3 82.5a.66 .66 0 0 1 .3 .8M222.3 83.3h.3M222.5 82.7l-.5 .2"/>
<path d="M222.7 83.1l-.1 .2M222.7 83.1l-.4 .2M223 81.8a1.34 1.34 0 0 1 .6 1.1M223.8 80.5l.2 4.9M224.1 80.2l.2 .1M224.3 80.3l-.5 .2M224.3 80.3l.1 4.8-.4 .3M226.3 87.5l.5 .2M226.3 88.3h.1M226.3 88.3l3.4 2M226.3 87.5l3.4 1.9M226.3 87.5v.8"/>
<path d="M226.5 87.3l.3 .4M226.8 87.7h.1M226.8 87.7l.6 .1M227.4 87.7h-.6M227.4 87.7v.1M227.4 87.8l2.4 1.5M228.8 87.4l-.8 .3h-.6M228.8 87.4l.1 .2M228.9 87.6l-.9 .2h-.6M229.7 89.4a2.4 2.4 0 0 0 2.3 0M229.7 90.2a2.7 2.7 0 0 0 2.3 0M229.7 90.2v.1"/>
<path d="M229.7 89.4v.8M229.7 90.3a2.24 2.24 0 0 0 2.2 0M229.8 89.3l-.1 .1M229.8 89.3a2.32 2.32 0 0 0 2 0M231.8 89.3l.2 .1M232 90.2l-.1 .1M232 89.4v.8M232.7 86.2a1.29 1.29 0 0 1 2 .3 1.2 1.2 0 0 1-2.1 0zM233.1 87h1M54.4 146.6a1.63 1.63 0 0 0 1.6 1.6M54.4 146.6h.1M54.5 146.6a1.45 1.45 0 0 0 1.5 1.4"/>
<path d="M54.8 147.6a4.7 4.7 0 0 0 4.7 4.7h62.3a4.8 4.8 0 0 0 4.8-4.5M55.6 148.1a3.9 3.9 0 0 0 3.9 3.5M56 148.2a3.6 3.6 0 0 0 3.5 3M56 148v.2M56 148h4.7M56 148.2h69.6M56.6 148.1a2.57 2.57 0 0 0 2.6 2.6M56.8 148.1a2.39 2.39 0 0 0 2.4 2.4M58.1 148.2a1.8 1.8 0 0 0 1.7 1.1M58.4 148.2l.5 .5 .9 .3M59.2 150.5v.2M59.2 150.7h63.1"/>
<path d="M59.2 150.5h63.1M59.5 151.2v.4M59.5 151.6h62.3M59.5 151.2h3.2M59.8 149v.3M59.8 149h61.9M59.8 149.3h61.9M60 148.2h.4l-.6 .8M60.7 148v.2M60.7 148v-1.4h60.1v1.4M62.2 150.7l.5 .5M62.4 150.7l.7 .7"/>
<path d="M62.7 151.2l.4 .2M63.1 151.4h55.2M63.1 150.7l.2 .2h54.7l.3-.2M118.6 151.2h3.2M118.6 151.2l-.3 .2M119 150.7l-.7 .7M119.2 150.7l-.6 .5M120.8 148v.2M120.8 148h4.8M121.5 148.2h-.4l.6 .8M121.7 149v.3M121.8 151.2v.4"/>
<path d="M122.3 150.5v.2M123.1 148.2l-.5 .5-.9 .3M123.4 148.2l-.7 .7-1 .4M124.8 148.1a2.39 2.39 0 0 1-2.5 2.4M124.9 148.1a2.57 2.57 0 0 1-2.6 2.6M125.4 148.2a3.7 3.7 0 0 1-3.6 3M125.6 148v.2M125.7 148.1a4 4 0 0 1-3.9 3.5M127 146.6a1.45 1.45 0 0 1-1.4 1.4M127 146.6h.1M127.1 146.6a1.63 1.63 0 0 1-1.5 1.6"/>
<circle cx="81" cy="48.4" r=".86"/>
<circle cx="81" cy="57.6" r=".86"/>
<circle cx="81" cy="48.5" r=".76"/>
<circle cx="81" cy="57.7" r=".76"/>
<circle cx="101.1" cy="55.2" r=".85"/>
<circle cx="101.1" cy="48.9" r=".86"/>
<circle cx="101.1" cy="48.9" r=".76"/>
<circle cx="101.1" cy="55.2" r=".76"/>
<circle cx="117" cy="55.2" r=".85"/>
<circle cx="117" cy="55.2" r=".75"/>
<circle cx="117" cy="48.9" r=".75"/>
<circle cx="117" cy="48.9" r=".86"/>
<circle cx="101.1" cy="61.6" r=".85"/>
<circle cx="101.1" cy="61.6" r=".75"/>
<circle cx="117" cy="61.6" r=".74"/>
<circle cx="117" cy="61.6" r=".85"/>
<circle cx="56.6" cy="103.8" r="1.04"/>
<circle cx="124.9" cy="103.8" r="1.05"/>
<circle cx="56.6" cy="141.9" r="1.04"/>
<circle cx="124.9" cy="141.9" r="1.05"/>
</g>
<g font-size="7.1">
<text x="203" y="198.7">A</text>
<text x="263.2" y="198.9">B</text>
</g>
<g font-size="4.9">
<text x="221.2" y="175.7">CONTROL BOX</text>
<text x="219.8" y="196.7">EML2322L-0017</text>
</g>
<g font-size="4.2">
<text x="35.5" y="52.1">5.5</text>
<text x="43.1" y="55.9">3.8</text>
<text x="36.2" y="75">0.20</text>
<text x="86.8" y="83.9">11.5</text>
<text x="85.6" y="89">10.75</text>
<text x="143.6" y="99">0.328 THRU;</text>
<text x="143.2" y="104.1">4 PLACES</text>
<text x="29.5" y="118.6">9.5</text>
<text x="37.5" y="123.5">8.0</text>
<text x="44.2" y="127.6">6.00</text>
<text x="210" y="145.4">NOTES:</text>
<text x="210" y="149.5">1. DIMS IN INCHES</text>
<text x="210" y="153.7">2. QTY SPECIFIED IN BOM</text>
<text x="210" y="157.8">3. DIM AND MAT'L SPECIFIED</text>
<text x="214.7" y="161.9">BY MANUFACTURER</text>
</g>
<g font-size="3.5">
<text x="201.2" y="170.7">TITLE:</text>
<text x="216" y="181.4">KRISTIN BROOKER</text>
<text x="202" y="190.8">SIZE</text>
<text x="210.6" y="190.8">DWG. NO.</text>
<text x="216" y="186.2">VYNCKIER ENCLOSURES</text>
<text x="262.4" y="190.9">REV</text>
<text x="202.7" y="204.4">SCALE: 1:4</text>
<text x="248.1" y="204.4">SHEET 1 OF 1</text>
</g>
<g font-size="3.2">
<text x="150.4" y="170.8">TOLERANCE UNLESS NOTED</text>
<text x="144.1" y="176.7">MEASURING</text>
<text x="144.1" y="179.9">INSTRUMENT</text>
<text x="168" y="176.2">PLACES IN DIMENSION</text>
<text x="169.7" y="181.4">0.0</text>
<text x="179.8" y="181.4">0.00</text>
<text x="190.6" y="181.4">0.000</text>
<text x="145.5" y="190.6">PRECISION</text>
<text x="146.2" y="186.2">CALIPERS</text>
<text x="191.2" y="186.2">0.005</text>
<text x="148.2" y="193.8">RULER</text>
<text x="180.1" y="192.3">0.015</text>
<text x="142.4" y="198.7">TAPE MEASURE</text>
<text x="168.6" y="198.7">0.030</text>
<text x="143.5" y="204">PROTRACTOR</text>
<text x="170.4" y="204">10</text>
<text x="181.5" y="204">5</text>
<text x="193.1" y="204.2">2</text>
<text x="44.2" y="210.4">5</text>
<text x="94.6" y="210.3">4</text>
<text x="143.1" y="210.4">3</text>
<text x="193.2" y="210.3">2</text>
<text x="245.4" y="210.6">1</text>
</g>
<text font-size="3" x="14" y="213.5">SOLIDWORKS Educational Product. For Instructional Use Only.</text>
<g font-size="2.3">
<text x="200.8" y="185.7">DESIGNED</text>
<text x="201" y="180.9">DRAWN</text>
</g>
</svg>
